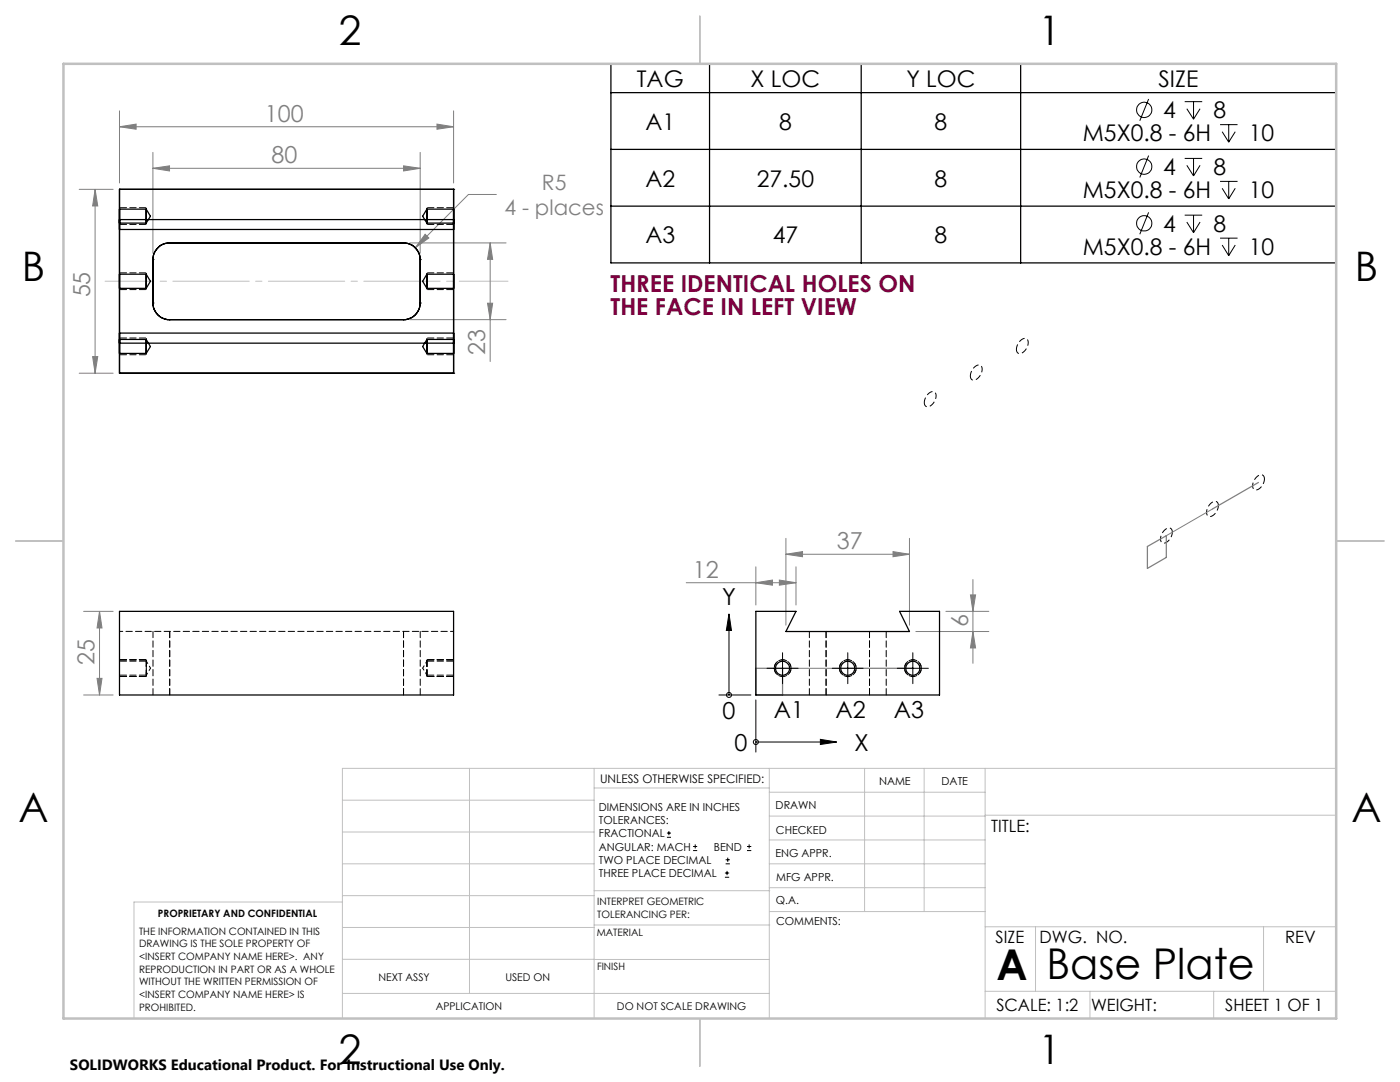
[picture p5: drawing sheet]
<svg xmlns="http://www.w3.org/2000/svg" width="279mm" height="216mm" viewBox="0 0 279 216" stroke-linecap="round" stroke-linejoin="round" font-family="sans-serif">
<g fill="none" stroke="#000" stroke-width=".2">
<path d="M229.2 19.8l-1.7 4.3M229.2 31l-1.7 4.4M236.4 20.3h3.5M236.4 31.6h3.5M236.9 21.7l1.3 2.1M236.9 33l1.3 2.1M238.2 20.3v3.5M238.2 31.6v3.5M239.5 21.7l-1.3 2.1M239.5 33l-1.3 2.1M243.5 24.9h3.5M243.5 36.2h3.5"/>
<path d="M243.9 26.3l1.3 2.1M243.9 37.6l1.3 2.1M245.2 24.9v3.5M245.2 36.2v3.5M246.5 26.3l-1.3 2.1M246.5 37.6l-1.3 2.1M229.2 42.4l-1.7 4.3M236.4 42.9h3.5M236.9 44.3l1.3 2.1M238.2 42.9v3.5M239.5 44.3l-1.3 2.1M243.5 47.5h3.5"/>
<path d="M243.9 48.9l1.3 2.1M245.2 47.5v3.5M246.5 48.9l-1.3 2.1M143.5 138.7h6.4M145.5 122.5l.5 3.3h-1zM145.5 125.8v12.9M150.8 139.7v10.4M153.1 133.3h6.2M156.2 130.2v6.2M166.1 133.3h6.2M169.2 130.2v6.2M179.1 133.3h6.2"/>
<path d="M182.2 130.2v6.2M150.8 148.1h12.9M163.7 147.5l3.3 .6-3.3 .5zM133.1 167.1h.8M133.1 166.2h.8M133.5 165.8v.9M138.3 169.7h.8M138.3 168.9h.8M138.7 168.5v.8M144.7 175h.8M144.7 174.2h.8M144.8 172.4h.9"/>
<path d="M144.8 171.6h.9M145.1 173.8v.8M145.2 171.1v.9M149.1 169.7h.8M149.1 168.9h.8M149.5 168.5v.8"/>
<circle cx="228.3" cy="21.9" r="1.53"/>
<circle cx="228.3" cy="33.2" r="1.53"/>
<circle cx="228.3" cy="44.6" r="1.53"/>
<circle cx="145.5" cy="138.7" r=".5"/>
<circle cx="150.8" cy="148.1" r=".5"/>
</g>
<g fill="none" stroke="#808080" stroke-width=".2">
<path d="M15.8 37.8h6.8M19 37.8l.5 3.3h-1zM19 37.8v36.7M23.8 25.3l3.4-.5v1zM23.8 22.1v14.4M23.8 25.3h66.7M30.5 33.6l3.3-.5v1zM30.5 30.4v20.1M30.5 33.6h53.4M80.5 33.1l3.4 .5-3.4 .5zM83.9 30.4v20.1M87.2 24.8l3.3 .5-3.3 .5z"/>
<path d="M90.5 22.1v14.4M99.1 38.8h-5.6l-10.6 10.7M81.8 48.5h19.2M84.8 46.7l.8 .8-2.7 2zM97.8 48.5l.5 3.3h-1zM97.8 48.5v23.6M15.8 74.5h6.8M18.5 71.2h1l-.5 3.3zM81.8 63.8h19.2M97.3 60.5h1l-.5 3.3zM136.9 116.3h22M150.8 116.3l3.4-.6v1.1z"/>
<path d="M150.8 113.1v7.6M155.5 115.7l3.4 .6-3.4 .5zM156.8 110.6l3.4-.5v1zM156.8 107.4v17.3M156.8 110.6h24.7M158.9 113.1v7.6M178.2 110.1l3.3 .5-3.3 .5zM181.5 107.4v17.3M193.7 118.7h1l-.5 3.3zM194.2 115.6v16.8M242 101.6l-9.2 5.3M16.7 138.7h5.9"/>
<path d="M16.7 122h5.9M19.4 135.4h1l-.5 3.3zM19.9 122l.5 3.3h-1zM19.9 122v16.7M156.2 133.3h13M182.8 126h14.5M188.8 122h8.5M194.2 126l.5 3.3h-1z"/>
</g>
<path d="M193.7 75a.77 .77 0 0 0 .4 .9 .77 .77 0 0 0 1-.4 2.01 2.01 0 0 0 .6-2.6 1.71 1.71 0 0 0-2 1.6v.5M202.8 69.7a.77 .77 0 0 0 .5 .8 .77 .77 0 0 0 1-.3 2.01 2.01 0 0 0 .6-2.6 1.71 1.71 0 0 0-2 1.6l-.1 .5M184.5 80.3a.77 .77 0 0 0 .5 .9 .77 .77 0 0 0 .9-.3 2.01 2.01 0 0 0 .6-2.7 1.71 1.71 0 0 0-2 1.7v.4M252.3 95.6a2.14 2.14 0 0 1-1.8 2.1 1.52 1.52 0 0 1 .1-2.3l.2-.2a.81 .81 0 0 1 1-.5 .81 .81 0 0 1 .5 .9M234 106.2a2.14 2.14 0 0 1-1.9 2.2 1.52 1.52 0 0 1 .1-2.4l.2-.2a.81 .81 0 0 1 1-.5 .81 .81 0 0 1 .6 .9M243.2 100.9a2.14 2.14 0 0 1-1.9 2.2 1.52 1.52 0 0 1 .1-2.4l.2-.2a.81 .81 0 0 1 1-.5 .81 .81 0 0 1 .6 .9M154.5 133.3a1.67 1.67 0 0 0 2.5 1.5 1.67 1.67 0 0 0 .1-2.9 1.67 1.67 0 0 0-2.6 1.2v.2M157.9 133.3a1.67 1.67 0 0 1-2.5 1.5 1.67 1.67 0 0 1-.1-2.9 1.67 1.67 0 0 1 2.6 1.2v.2M167.5 133.3a1.67 1.67 0 0 0 2.5 1.5 1.67 1.67 0 0 0 .1-2.9 1.67 1.67 0 0 0-2.6 1.2v.2M170.9 133.3a1.67 1.67 0 0 1-2.5 1.5 1.67 1.67 0 0 1-.1-2.9 1.67 1.67 0 0 1 2.6 1.2v.2M180.5 133.3a1.67 1.67 0 0 0 2.5 1.5 1.67 1.67 0 0 0 .1-2.9 1.67 1.67 0 0 0-2.6 1.2v.2M183.9 133.3a1.67 1.67 0 0 1-2.5 1.5 1.67 1.67 0 0 1-.1-2.9 1.67 1.67 0 0 1 2.6 1.2v.2" fill="none" stroke="#000" stroke-width=".2" stroke-dasharray="1.3 .6" stroke-dashoffset=".2" stroke-linecap="butt"/>
<path d="M121.9 12.7h144.8v39.8h-144.8zM121.9 18.5h144.8M141.6 12.7v39.8M171.9 12.7v39.8M203.7 12.7v39.8M121.9 29.8h144.8M121.9 41.1h144.8" fill="none" stroke="#000" stroke-width=".25"/>
<path d="M101.4 56.1h-80.4" fill="none" stroke="#c0c0c0" stroke-width=".2" stroke-dasharray="15.2 1.3 1.3 1.3" stroke-dashoffset="5.5"/>
<g fill="none" stroke="#c0c0c0" stroke-width=".2">
<path d="M68.3 159.7h50.3M93.7 153.3v44.9M118.6 153.3v49.9M118.6 157.2h34.9M153.5 153.3v49.9M153.5 158.1h43.1M172.5 153.3v28.6M184.4 153.3v28.6M196.6 153.3v49.9M266.7 153.3h-198.4v49.9M68.3 178.7h50.3M68.3 172.4h50.3"/>
<path d="M68.3 166h50.3M68.3 180h-41.6v23.2M118.6 177.7h35M153.5 167.6h43.1M153.5 162.8h43.1M153.5 172.4h43.1M153.5 177.1h43.1M196.6 162.7h70.1M68.3 198.2h85.2M68.3 191.4l85.2 .1M68.3 185.1h50.3M118.6 184.6h35"/>
<path d="M153.6 181.9h43M196.6 197.8h70.1M196.6 184.9h70.1M206.7 184.9v12.9M217.5 197.8v5.4M242.2 197.8v5.4M252.2 184.9v12.9"/>
</g>
<path d="M139.7 3.2v9.5M3.1 107.9h9.6M266.7 107.9h9.5M139.7 203.2v9.6" fill="none" stroke="#c0c0c0" stroke-width=".25"/>
<path d="M12.7 12.7h254v190.5h-254z" fill="none" stroke="#c0c0c0" stroke-width=".5"/>
<path d="M251.1 96.3l-9.1 5.3M229 109l3.8-2.1v4.3l-3.8 2.2zM150.8 133.4h5.4v5.3h-5.4zM169.2 133.4h13" fill="none" stroke="#808080" stroke-width=".25"/>
<g fill="none" stroke="#000" stroke-width=".2" stroke-dasharray="1.3 .6" stroke-dashoffset="-.1">
<path d="M23.9 54.4h5.3M23.9 57.8h5.3M23.9 41.4h5.3M23.9 44.8h5.3M29.2 57.8v-3.4M29.2 44.8v-3.4M85.2 41.4v3.4M85.2 54.4v3.4M90.5 44.8h-5.3M90.5 41.4h-5.3M90.5 57.8h-5.3M90.5 54.4h-5.3"/>
<path d="M23.9 67.4h5.3M23.9 70.8h5.3M29.2 70.8v-3.4M85.2 67.4v3.4M90.5 70.8h-5.3M90.5 67.4h-5.3M23.9 131.7h5.3M23.9 135h5.3M29.2 135v-3.3M85.2 131.7v3.3M90.5 135h-5.3M90.5 131.7h-5.3"/>
</g>
<g fill="#808080">
<path d="M84.8 46.7l.8 .8-2.7 2z"/>
<path d="M23.8 25.3l3.4-.5v1zM87.2 24.8l3.3 .5-3.3 .5zM30.5 33.6l3.3-.5v1zM80.5 33.1l3.4 .5-3.4 .5z"/>
<path d="M156.8 110.6l3.4-.5v1zM178.2 110.1l3.3 .5-3.3 .5z"/>
<path d="M150.8 116.3l3.4-.6v1.1zM155.5 115.7l3.4 .6-3.4 .5z"/>
<path d="M19.4 135.4h1l-.5 3.3zM19.9 122l.5 3.3h-1zM194.2 126l.5 3.3h-1zM193.7 118.7h1l-.5 3.3zM18.5 71.2h1l-.5 3.3zM19 37.8l.5 3.3h-1z"/>
<path d="M97.8 48.5l.5 3.3h-1zM97.3 60.5h1l-.5 3.3z"/>
</g>
<path d="M163.7 147.5l3.3 .6-3.3 .5zM145.5 122.5l.5 3.3h-1z" fill="#000"/>
<g fill="none" stroke="#000" stroke-width=".25">
<path d="M23.8 37.8h.1M23.8 37.8v36.7M23.8 37.8h66.7M90.5 37.8h.1M90.5 37.8v36.7M23.8 54.7v2.8zM23.8 41.7v2.8zM23.8 44.5h5.4M23.8 41.7h5.4l.8 1.4-.8 1.4M23.8 57.5h5.4M23.8 54.7h5.4l.8 1.4-.8 1.4M23.8 43.8h66.7"/>
<path d="M23.8 45.8h66.7M29.2 54.7v2.8zM29.2 41.7v2.8zM30.5 51.8h.1M30.5 51.8v8.7M33.9 48.5h.1M33.9 48.5a3.4 3.4 0 0 0-3.4 3.3M33.9 48.5h46.6M80.5 48.5h.1M80.5 48.5a3.4 3.4 0 0 1 3.4 3.3M83.9 51.8v8.7M83.9 51.8h.1"/>
<path d="M85.2 41.7v2.8zM85.2 54.7v2.8zM85.2 41.7l-.9 1.4 .9 1.4h5.3M85.2 41.7h5.3M85.2 54.7l-.9 1.4 .9 1.4h5.3M85.2 54.7h5.3M90.5 54.7v2.8zM90.5 41.7v2.8zM23.8 74.5h.1M23.8 67.7v2.8zM23.8 67.7h5.4l.8 1.4-.8 1.4M23.8 70.5h5.4"/>
<path d="M23.8 68.5h66.7M23.8 74.5h66.7M23.8 66.5h66.7M29.2 67.7v2.8zM30.5 60.5h.1M30.5 60.5a3.3 3.3 0 0 0 3.4 3.3M33.9 63.8h.1M33.9 63.8h46.6M80.5 63.8h.1M83.9 60.5a3.3 3.3 0 0 1-3.4 3.3M83.9 60.5h.1M85.2 67.7v2.8z"/>
<path d="M85.2 67.7l-.9 1.4 .9 1.4h5.3M85.2 67.7h5.3M90.5 74.5h.1M90.5 67.7v2.8zM23.8 122h66.7v16.7h-66.7zM150.8 122h8.1l-2.1 4h24.7l-2-4h8v16.7h-36.7z"/>
<circle cx="156.2" cy="133.3" r="1.41"/>
<circle cx="169.2" cy="133.3" r="1.4"/>
<circle cx="182.2" cy="133.3" r="1.41"/>
</g>
<path d="M85.2 131.9v2.8" fill="none" stroke="#000" stroke-width=".2" stroke-dasharray="1.3 .6" stroke-dashoffset=".2"/>
<path d="M29.2 133.3v-1.4M29.2 134.7v-1.4" fill="none" stroke="#000" stroke-width=".2" stroke-dasharray="1.3 .6" stroke-dashoffset=".7"/>
<path d="M23.9 126h66.6" fill="none" stroke="#000" stroke-width=".2" stroke-dasharray="1.3 .6" stroke-dashoffset=".6"/>
<path d="M30.5 126v12.7M33.9 138.7v-12.7M33.9 126v12.7M80.5 126v12.7M80.5 138.7v-12.7M83.9 138.7v-12.7M161.5 126v12.7M164.9 138.7v-12.7M164.9 126v12.7M173.5 126v12.7M173.5 138.7v-12.7M176.9 138.7v-12.7" fill="none" stroke="#000" stroke-width=".2" stroke-dasharray="1.3 .6"/>
<path d="M23.9 134.7h5.3M29.2 131.9h-5.3M85.2 134.7h5.3M90.5 131.9h-5.3" fill="none" stroke="#000" stroke-width=".2" stroke-dasharray="1.3 .6" stroke-dashoffset="-.1"/>
<path d="M29.2 134.7l.8-1.4M30 133.3l-.8-1.4M84.4 133.3l.8 1.4M85.2 131.9l-.8 1.4" fill="none" stroke="#000" stroke-width=".2" stroke-dasharray="1.3 .6" stroke-dashoffset=".8"/>
<g font-size="8.5">
<text x="198.9" y="195.5">A</text>
<text x="208.8" y="195.4">Base Plate</text>
</g>
<g font-size="8.1">
<text x="67.6" y="8.9">2</text>
<text x="207.3" y="8.9">1</text>
<text x="4.4" y="56.2">B</text>
<text x="270.4" y="56.2">B</text>
<text x="3.7" y="164.1">A</text>
<text x="269.7" y="164.1">A</text>
<text x="67.6" y="212.4">2</text>
<text x="207.3" y="212.4">1</text>
</g>
<g font-size="4.7" fill="#808080">
<text x="52.9" y="24.3">100</text>
<text x="54.2" y="32.6">80</text>
<text x="18" y="59.4" transform="rotate(-90 18 59.4)">55</text>
<text x="96.8" y="70.8" transform="rotate(-90 96.8 70.8)">23</text>
<text x="167" y="109.6">37</text>
<text x="138.3" y="115.2">12</text>
<text x="193.2" y="125" transform="rotate(-90 193.2 125)">6</text>
<text x="18.9" y="132.7" transform="rotate(-90 18.9 132.7)">25</text>
</g>
<g font-size="4.7" fill="#800040">
<text x="121.9" y="58.3">THREE IDENTICAL HOLES ON</text>
<text x="121.9" y="62.8">THE FACE IN LEFT VIEW</text>
</g>
<g font-size="4.7">
<text x="144.1" y="120.7">Y</text>
<text x="144.2" y="143.4">0</text>
<text x="154.4" y="143.3">A1</text>
<text x="166.8" y="143.3">A2</text>
<text x="178.4" y="143.3">A3</text>
<text x="146.6" y="149.8">0</text>
<text x="170.5" y="149.8">X</text>
</g>
<g font-size="4.6">
<text x="127.1" y="17.3">TAG</text>
<text x="149.8" y="17.3">X LOC</text>
<text x="180.9" y="17.3">Y LOC</text>
<text x="231.2" y="17.3">SIZE</text>
<text x="232.2" y="23.6">4</text>
<text x="242.2" y="23.6">8</text>
<text x="128.8" y="25.9">A1</text>
<text x="155.5" y="25.9">8</text>
<text x="186.5" y="25.9">8</text>
<text x="216.1" y="28.2">M5X0.8 - 6H</text>
<text x="249.2" y="28.2">10</text>
<text x="232.2" y="35">4</text>
<text x="242.2" y="35">8</text>
<text x="128.8" y="37.3">A2</text>
<text x="151" y="37.3">27.50</text>
<text x="186.5" y="37.3">8</text>
<text x="216.1" y="39.5">M5X0.8 - 6H</text>
<text x="249.2" y="39.5">10</text>
<text x="232.2" y="46.3">4</text>
<text x="242.2" y="46.3">8</text>
<text x="128.8" y="48.6">A3</text>
<text x="154.2" y="48.6">47</text>
<text x="186.5" y="48.6">8</text>
<text x="216.1" y="50.9">M5X0.8 - 6H</text>
<text x="249.2" y="50.9">10</text>
</g>
<g font-size="4.2" fill="#808080">
<text x="108.1" y="37.9">R5</text>
<text x="100.7" y="42.9">4 - places</text>
</g>
<g font-size="3.4">
<text x="197.8" y="166">TITLE:</text>
<text x="198.7" y="188.1">SIZE</text>
<text x="207.5" y="188.1">DWG. NO.</text>
<text x="256.5" y="188.2">REV</text>
<text x="198.8" y="201.7">SCALE: 1:2</text>
<text x="217.7" y="201.8">WEIGHT:</text>
<text x="244.5" y="201.7">SHEET 1 OF 1</text>
</g>
<text font-size="3" x="14" y="213.5">SOLIDWORKS Educational Product. For Instructional Use Only.</text>
<text font-size="2.4" x="119.8" y="156.2">UNLESS OTHERWISE SPECIFIED:</text>
<g font-size="2.2">
<text x="119.5" y="161.8">DIMENSIONS ARE IN INCHES</text>
<text x="154.8" y="161.4">DRAWN</text>
<text x="175.4" y="156.6">NAME</text>
<text x="187.9" y="156.7">DATE</text>
<text x="119.5" y="164.4">TOLERANCES:</text>
<text x="119.5" y="167.1">FRACTIONAL</text>
<text x="154.9" y="166.3">CHECKED</text>
<text x="119.5" y="169.7">ANGULAR: MACH</text>
<text x="119.5" y="172.4">TWO PLACE DECIMAL</text>
<text x="142.5" y="169.7">BEND</text>
<text x="154.8" y="171">ENG APPR.</text>
<text x="119.5" y="175">THREE PLACE DECIMAL</text>
<text x="154.9" y="175.7">MFG APPR.</text>
<text x="154.9" y="180.4">Q.A.</text>
<text x="154.9" y="184.6">COMMENTS:</text>
</g>
<g font-size="2.1">
<text x="75.5" y="195.7">NEXT ASSY</text>
<text x="100.9" y="195.7">USED ON</text>
<text x="86.9" y="201.5">APPLICATION</text>
<text x="123.1" y="201.6">DO NOT SCALE DRAWING</text>
</g>
<g font-size="2">
<text x="31.5" y="182.9">PROPRIETARY AND CONFIDENTIAL</text>
<text x="119.2" y="180.6">INTERPRET GEOMETRIC</text>
<text x="119.2" y="183.1">TOLERANCING PER:</text>
<text x="27.8" y="186.5">THE INFORMATION CONTAINED IN THIS</text>
<text x="27.8" y="189">DRAWING IS THE SOLE PROPERTY OF</text>
<text x="27.8" y="191.6">&lt;INSERT COMPANY NAME HERE&gt;. ANY</text>
<text x="119.1" y="186.7">MATERIAL</text>
<text x="27.8" y="194.1">REPRODUCTION IN PART OR AS A WHOLE</text>
<text x="27.8" y="196.6">WITHOUT THE WRITTEN PERMISSION OF</text>
<text x="119.1" y="193.5">FINISH</text>
<text x="27.8" y="199.1">&lt;INSERT COMPANY NAME HERE&gt; IS</text>
<text x="27.8" y="201.7">PROHIBITED.</text>
</g>
</svg>
